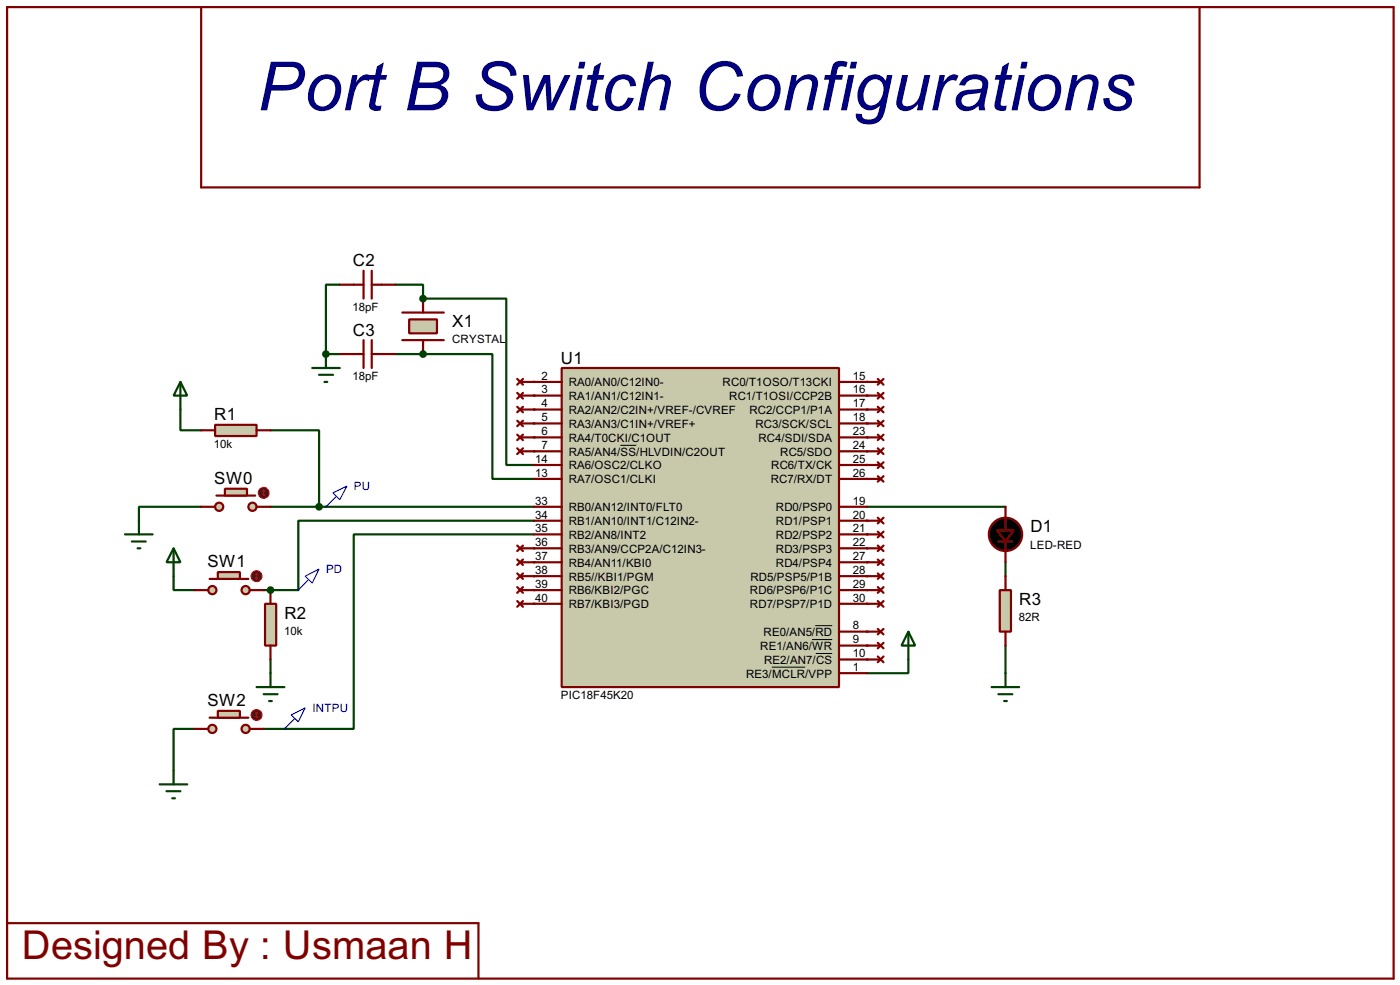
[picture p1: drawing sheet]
<svg xmlns="http://www.w3.org/2000/svg" width="256mm" height="180mm" viewBox="0 0 256 180" stroke-linecap="round" stroke-linejoin="round" font-family="sans-serif">
<path d="M33.1 75v3.8h3.8M49.6 78.8h8.9v14h-8.9M36.9 92.8h-11.4v2.5M49.6 120.7v2.5" fill="none" stroke="#004000" stroke-width=".4"/>
<circle cx="49.6" cy="108" r=".2" fill="#004000"/>
<path d="M58.5 92.8h1.2M31.8 105.5v2.5h3.8M48.3 108h6.4M184.2 102.9v2.6M184.2 118.2v5" fill="none" stroke="#004000" stroke-width=".4"/>
<circle cx="77.5" cy="64.8" r=".2" fill="#004000"/>
<path d="M72.4 64.8h5.1" fill="none" stroke="#004000" stroke-width=".4"/>
<circle cx="77.5" cy="54.7" r=".2" fill="#004000"/>
<path d="M72.4 52.1h5.1v2.6" fill="none" stroke="#004000" stroke-width=".4"/>
<g fill="#004000">
<circle cx="97.8" cy="80.1" r=".2"/>
<circle cx="97.8" cy="82.6" r=".2"/>
</g>
<path d="M77.5 54.7h15.3v30.4h5M77.5 64.8h12.7v22.9h7.6M59.7 92.8h38.1M97.8 95.3h-43.1v12.7" fill="none" stroke="#004000" stroke-width=".4"/>
<g fill="#004000">
<circle cx="97.8" cy="100.4" r=".2"/>
<circle cx="97.8" cy="102.9" r=".2"/>
<circle cx="97.8" cy="105.5" r=".2"/>
<circle cx="97.8" cy="108" r=".2"/>
<circle cx="97.8" cy="110.5" r=".2"/>
<circle cx="158.8" cy="69.9" r=".2"/>
<circle cx="158.8" cy="77.5" r=".2"/>
<circle cx="158.8" cy="80.1" r=".2"/>
<circle cx="158.8" cy="82.6" r=".2"/>
<circle cx="158.8" cy="85.1" r=".2"/>
<circle cx="158.8" cy="87.7" r=".2"/>
</g>
<path d="M158.8 92.8h25.4" fill="none" stroke="#004000" stroke-width=".4"/>
<g fill="#004000">
<circle cx="158.8" cy="95.3" r=".2"/>
<circle cx="158.8" cy="97.8" r=".2"/>
<circle cx="158.8" cy="100.4" r=".2"/>
<circle cx="158.8" cy="102.9" r=".2"/>
<circle cx="158.8" cy="105.5" r=".2"/>
<circle cx="158.8" cy="108" r=".2"/>
<circle cx="158.8" cy="110.5" r=".2"/>
<circle cx="158.8" cy="115.6" r=".2"/>
<circle cx="158.8" cy="118.2" r=".2"/>
<circle cx="158.8" cy="120.7" r=".2"/>
</g>
<path d="M166.4 120.7v2.5h-7.6" fill="none" stroke="#004000" stroke-width=".4"/>
<g fill="#004000">
<circle cx="158.8" cy="72.4" r=".2"/>
<circle cx="158.8" cy="75" r=".2"/>
<circle cx="97.8" cy="69.9" r=".2"/>
<circle cx="97.8" cy="72.4" r=".2"/>
<circle cx="97.8" cy="75" r=".2"/>
<circle cx="97.8" cy="77.5" r=".2"/>
</g>
<path d="M62.3 52.1h-2.6v12.7M97.8 97.8h-33v35.6h-16.5M35.6 133.4h-3.8v7.6" fill="none" stroke="#004000" stroke-width=".4"/>
<circle cx="59.7" cy="64.8" r=".2" fill="#004000"/>
<path d="M59.7 64.8h2.6M166.4 115.6l1.3 2.6h-2.5zM166.4 115.6v5.1" fill="none" stroke="#004000" stroke-width=".4"/>
<path d="M1.3 1.3h254v177.8h-254zM36.9 1.3v33h182.9v-33M1.3 169h86.4v10.1" fill="none" stroke="#800000" stroke-width=".4"/>
<g fill="#c8c8aa" stroke="#800000" stroke-width=".4">
<circle cx="46.2" cy="92.8" r=".75"/>
<circle cx="40.1" cy="92.8" r=".75"/>
</g>
<path d="M39.7 90.7h7.1" fill="none" stroke="#800000" stroke-width=".4"/>
<path d="M41.2 89.5h4.1v1.2h-4.1z" fill="#c8c8aa" stroke="#800000" stroke-width=".4"/>
<path d="M36.9 92.8h2.5M47 92.8h2.6" fill="none" stroke="#800000" stroke-width=".4"/>
<circle cx="48.3" cy="90.2" r="1" fill="#400000" stroke="#f00" stroke-width=".2"/>
<path d="M48.1 90.5l.2 .2M48.3 89.7v1M48.3 89.7l-.2 .3M48.3 89.7l.3 .3M48.6 90.5l-.3 .2" fill="none" stroke="#f00" stroke-width=".2"/>
<path d="M39.4 77.8h7.6v2h-7.6z" fill="#c8c8aa" stroke="#800000" stroke-width=".4"/>
<path d="M36.9 78.8h2.5M47 78.8h2.6" fill="none" stroke="#800000" stroke-width=".4"/>
<circle cx="58.4" cy="92.8" r=".5" fill="#004000" stroke="#004000" stroke-width=".4"/>
<path d="M33.1 69.9l1.2 2.5h-2.5zM33.1 69.9v5.1M22.9 97.8h5.1M24.2 99.1h2.5M25.5 95.3v2.5M25.2 100.4h.5" fill="none" stroke="#004000" stroke-width=".4"/>
<path d="M48.6 110.5h2v7.7h-2z" fill="#c8c8aa" stroke="#800000" stroke-width=".4"/>
<path d="M49.6 108v2.5M49.6 118.2v2.5" fill="none" stroke="#800000" stroke-width=".4"/>
<path d="M47 125.8h5.1M48.3 127.1h2.6M49.3 128.3h.5M49.6 123.2v2.6" fill="none" stroke="#004000" stroke-width=".4"/>
<g fill="#c8c8aa" stroke="#800000" stroke-width=".4">
<circle cx="45" cy="108" r=".75"/>
<circle cx="38.9" cy="108" r=".75"/>
</g>
<path d="M38.4 106h7.1" fill="none" stroke="#800000" stroke-width=".4"/>
<path d="M39.9 104.7h4.1v1.3h-4.1z" fill="#c8c8aa" stroke="#800000" stroke-width=".4"/>
<path d="M35.6 108h2.6M45.8 108h2.5" fill="none" stroke="#800000" stroke-width=".4"/>
<circle cx="47" cy="105.5" r="1" fill="#400000" stroke="#f00" stroke-width=".2"/>
<path d="M46.8 105.7l.2 .3M47 105v1M47 105l-.2 .2M47 105l.3 .2M47.3 105.7l-.3 .3" fill="none" stroke="#f00" stroke-width=".2"/>
<circle cx="49.5" cy="108" r=".5" fill="#004000" stroke="#004000" stroke-width=".4"/>
<path d="M31.8 100.4l1.3 2.5h-2.6zM31.8 100.4v5.1" fill="none" stroke="#004000" stroke-width=".4"/>
<path d="M61 90.2l2.6-1.2-1.3 2.5zM61.5 91l-1.8 1.8M55.9 105.5l2.6-1.3-1.3 2.5zM56.4 106.2l-1.7 1.8" fill="none" stroke="#0000c0" stroke-width=".2"/>
<g fill="#000" stroke="#800000" stroke-width=".4">
<path d="M182.7 97.1h3l-1.5 2z"/>
<circle cx="184.2" cy="97.8" r="3.1"/>
</g>
<path d="M182.9 99.1h2.6M184.2 92.8v4.3M184.2 99.1v3.8" fill="none" stroke="#800000" stroke-width=".4"/>
<path d="M183.2 108h2v7.6h-2z" fill="#c8c8aa" stroke="#800000" stroke-width=".4"/>
<path d="M73.7 57.2h7.6M73.7 62.3h7.6M184.2 105.5v2.5M184.2 115.6v2.6" fill="none" stroke="#800000" stroke-width=".4"/>
<path d="M181.7 125.8h5M182.9 127.1h2.6M184 128.3h.5M184.2 123.2v2.6" fill="none" stroke="#004000" stroke-width=".4"/>
<path d="M75 58.5h5.1v2.5h-5.1z" fill="#c8c8aa" stroke="#800000" stroke-width=".4"/>
<g fill="none" stroke="#800000" stroke-width=".4">
<path d="M62.3 52.1h4.3M66.6 49.6v5.1M68.1 49.6v5.1M68.1 52.1h4.3M77.5 54.7v2.5M62.3 64.8h4.3M66.6 62.3v5.1M68.1 62.3v5.1M68.1 64.8h4.3M77.5 62.3v2.5M94.8 69.4l1 1M94.8 71.9l1 1.1"/>
<path d="M94.8 74.5l1 1M94.8 77l1 1M94.8 79.6l1 1M95.3 69.9h2.5M95.3 72.4h2.5M95.3 75h2.5M95.3 77.5h2.5M95.8 69.4l-1 1M95.8 71.9l-1 1.1M95.8 74.5l-1 1M95.8 77l-1 1M95.8 79.6l-1 1"/>
<path d="M158.8 69.9h2.5M158.8 72.4h2.5M158.8 75h2.5M158.8 77.5h2.5M160.8 69.4l1.1 1M160.8 71.9l1.1 1.1M160.8 74.5l1.1 1M160.8 77l1.1 1M160.8 79.6l1.1 1M161.9 69.4l-1.1 1M161.9 71.9l-1.1 1.1M161.9 74.5l-1.1 1"/>
<path d="M161.9 77l-1.1 1M161.9 79.6l-1.1 1M94.8 82.1l1 1M94.8 99.9l1 1M95.3 80.1h2.5M95.3 82.6h2.5M95.8 82.1l-1 1M95.8 99.9l-1 1M158.8 80.1h2.5M158.8 82.6h2.5M158.8 85.1h2.5M158.8 87.7h2.5"/>
<path d="M158.8 95.3h2.5M158.8 97.8h2.5M160.8 82.1l1.1 1M160.8 84.6l1.1 1.1M160.8 87.2l1.1 1M160.8 94.8l1.1 1M160.8 97.3l1.1 1.1M160.8 99.9l1.1 1M161.9 82.1l-1.1 1M161.9 84.6l-1.1 1.1M161.9 87.2l-1.1 1M161.9 94.8l-1.1 1"/>
<path d="M161.9 97.3l-1.1 1.1M161.9 99.9l-1.1 1M94.8 102.4l1 1M94.8 107.5l1 1M94.8 110l1 1.1M94.8 105l1 1M95.3 100.4h2.5M95.3 102.9h2.5M95.3 108h2.5M95.3 110.5h2.5M95.3 105.5h2.5M95.8 102.4l-1 1"/>
<path d="M95.8 107.5l-1 1M95.8 110l-1 1.1M95.8 105l-1 1M158.8 100.4h2.5M158.8 102.9h2.5M158.8 108h2.5M158.8 110.5h2.5M158.8 105.5h2.5M158.8 115.6h2.5M158.8 118.2h2.5M160.8 102.4l1.1 1M160.8 107.5l1.1 1"/>
<path d="M160.8 105l1.1 1M160.8 110l1.1 1.1M160.8 115.1l1.1 1M160.8 117.7l1.1 1M161.9 102.4l-1.1 1M161.9 107.5l-1.1 1M161.9 105l-1.1 1M161.9 110l-1.1 1.1M161.9 115.1l-1.1 1M161.9 117.7l-1.1 1M158.8 120.7h2.5M160.8 120.2l1.1 1"/>
<path d="M161.9 120.2l-1.1 1"/>
</g>
<g fill="#004000" stroke="#004000" stroke-width=".4">
<circle cx="77.5" cy="64.8" r=".5"/>
<circle cx="77.5" cy="54.7" r=".5"/>
</g>
<path d="M57.2 67.4h5.1M58.5 68.6h2.5M59.5 69.9h.5M59.7 64.8v2.6" fill="none" stroke="#004000" stroke-width=".4"/>
<path d="M102.9 67.4h50.8v58.4h-50.8z" fill="#c8c8aa" stroke="#800000" stroke-width=".4"/>
<g fill="none" stroke="#800000" stroke-width=".4">
<path d="M97.8 69.9h5.1M97.8 77.5h5.1M97.8 72.4h5.1M97.8 75h5.1M153.7 69.9h5.1M153.7 77.5h5.1M153.7 72.4h5.1M153.7 75h5.1M97.8 80.1h5.1M97.8 82.6h5.1M97.8 85.1h5.1M97.8 87.7h5.1"/>
<path d="M97.8 92.8h5.1M97.8 95.3h5.1M97.8 97.8h5.1M153.7 80.1h5.1M153.7 82.6h5.1M153.7 85.1h5.1M153.7 87.7h5.1M153.7 92.8h5.1M153.7 95.3h5.1M153.7 97.8h5.1M97.8 100.4h5.1M97.8 102.9h5.1"/>
<path d="M97.8 105.5h5.1M97.8 108h5.1M97.8 110.5h5.1M153.7 100.4h5.1M153.7 102.9h5.1M153.7 105.5h5.1M153.7 108h5.1M153.7 110.5h5.1M153.7 115.6h5.1M153.7 118.2h5.1M153.7 120.7h5.1M153.7 123.2h5.1"/>
</g>
<path d="M113.7 81.5h2.9M148.8 117.1h3.7M149.4 114.5h3.1M149.5 119.6h3M141.4 122.1h6.1" fill="none" stroke="#000" stroke-width=".18"/>
<g fill="#c8c8aa" stroke="#800000" stroke-width=".4">
<circle cx="45" cy="133.4" r=".75"/>
<circle cx="38.9" cy="133.4" r=".75"/>
</g>
<path d="M38.4 131.4h7.1" fill="none" stroke="#800000" stroke-width=".4"/>
<path d="M39.9 130.1h4.1v1.3h-4.1z" fill="#c8c8aa" stroke="#800000" stroke-width=".4"/>
<path d="M35.6 133.4h2.6M45.8 133.4h2.5" fill="none" stroke="#800000" stroke-width=".4"/>
<circle cx="47" cy="130.9" r="1" fill="#400000" stroke="#f00" stroke-width=".2"/>
<path d="M46.8 131.1l.2 .3M47 130.4v1M47 130.4l-.2 .2M47 130.4l.3 .2M47.3 131.1l-.3 .3" fill="none" stroke="#f00" stroke-width=".2"/>
<path d="M29.3 143.6h5M30.5 144.8h2.6M31.6 146.1h.5M31.8 141v2.6" fill="none" stroke="#004000" stroke-width=".4"/>
<path d="M53.4 130.9l2.5-1.3-1.2 2.5zM53.9 131.6l-1.8 1.8" fill="none" stroke="#0000c0" stroke-width=".2"/>
<circle cx="59.7" cy="64.8" r=".5" fill="#004000" stroke="#004000" stroke-width=".4"/>
<text font-size="13.9" fill="#000080" x="47.2" y="20.2">Port B Switch Configurations</text>
<text font-size="8.2" fill="#800000" x="4" y="175.6">Designed By : Usmaan H</text>
<g font-size="3.5">
<text x="64.7" y="48.7">C2</text>
<text x="82.9" y="59.9">X1</text>
<text x="64.7" y="61.4">C3</text>
<text x="102.8" y="66.6">U1</text>
<text x="39.3" y="76.9">R1</text>
<text x="39.3" y="88.7">SW0</text>
<text x="188.8" y="97.5">D1</text>
<text x="38" y="103.9">SW1</text>
<text x="52.1" y="113.2">R2</text>
<text x="186.7" y="110.7">R3</text>
<text x="38" y="129.3">SW2</text>
</g>
<g font-size="2.4">
<text x="64.6" y="56.8">18pF</text>
<text x="82.8" y="62.8">CRYSTAL</text>
<text x="64.6" y="69.5">18pF</text>
<text x="99.2" y="69.5">2</text>
<text x="99.2" y="72">3</text>
<text x="104.2" y="70.7">RA0/AN0/C12IN0-</text>
<text x="132.4" y="70.7">RC0/T1OSO/T13CKI</text>
<text x="156.3" y="69.5">15</text>
<text x="156.3" y="72">16</text>
<text x="99.2" y="74.6">4</text>
<text x="99.2" y="77.1">5</text>
<text x="104.2" y="73.2">RA1/AN1/C12IN1-</text>
<text x="104.2" y="75.8">RA2/AN2/C2IN+/VREF-/CVREF</text>
<text x="133.6" y="73.2">RC1/T1OSI/CCP2B</text>
<text x="137.3" y="75.8">RC2/CCP1/P1A</text>
<text x="156.3" y="77.1">18</text>
<text x="156.3" y="74.6">17</text>
<text x="39.2" y="82">10k</text>
<text x="99.2" y="79.7">6</text>
<text x="99.2" y="82.2">7</text>
<text x="104.2" y="80.8">RA4/T0CKI/C1OUT</text>
<text x="104.2" y="83.4">RA5/AN4/SS/HLVDIN/C2OUT</text>
<text x="104.2" y="78.3">RA3/AN3/C1IN+/VREF+</text>
<text x="138.4" y="78.3">RC3/SCK/SCL</text>
<text x="138.9" y="80.8">RC4/SDI/SDA</text>
<text x="142.9" y="83.4">RC5/SDO</text>
<text x="156.3" y="79.7">23</text>
<text x="156.3" y="82.2">24</text>
<text x="98.1" y="84.7">14</text>
<text x="98.1" y="87.3">13</text>
<text x="104.2" y="85.9">RA6/OSC2/CLKO</text>
<text x="104.2" y="88.5">RA7/OSC1/CLKI</text>
<text x="141.2" y="88.5">RC7/RX/DT</text>
<text x="141.3" y="85.9">RC6/TX/CK</text>
<text x="156.3" y="84.7">25</text>
<text x="156.3" y="87.3">26</text>
<text x="98.1" y="92.4">33</text>
<text x="98.1" y="94.9">34</text>
<text x="104.2" y="93.6">RB0/AN12/INT0/FLT0</text>
<text x="142.1" y="93.6">RD0/PSP0</text>
<text x="156.3" y="92.4">19</text>
<text x="156.3" y="94.9">20</text>
<text x="98.1" y="97.4">35</text>
<text x="98.1" y="100">36</text>
<text x="104.2" y="96.1">RB1/AN10/INT1/C12IN2-</text>
<text x="104.2" y="98.6">RB2/AN8/INT2</text>
<text x="104.2" y="101.2">RB3/AN9/CCP2A/C12IN3-</text>
<text x="142.1" y="96.1">RD1/PSP1</text>
<text x="142.1" y="98.6">RD2/PSP2</text>
<text x="142.1" y="101.2">RD3/PSP3</text>
<text x="156.3" y="97.4">21</text>
<text x="156.3" y="100">22</text>
<text x="188.7" y="100.4">LED-RED</text>
<text x="98.1" y="102.5">37</text>
<text x="98.1" y="105.1">38</text>
<text x="98.1" y="107.6">39</text>
<text x="104.2" y="103.7">RB4/AN11/KBI0</text>
<text x="104.2" y="106.3">RB5//KBI1/PGM</text>
<text x="137.5" y="106.3">RD5/PSP5/P1B</text>
<text x="142.1" y="103.7">RD4/PSP4</text>
<text x="156.3" y="102.5">27</text>
<text x="156.3" y="105.1">28</text>
<text x="156.3" y="107.6">29</text>
<text x="98.1" y="110.1">40</text>
<text x="104.2" y="108.8">RB6/KBI2/PGC</text>
<text x="104.2" y="111.3">RB7/KBI3/PGD</text>
<text x="137.4" y="108.8">RD6/PSP6/P1C</text>
<text x="137.4" y="111.3">RD7/PSP7/P1D</text>
<text x="156.3" y="110.1">30</text>
<text x="186.7" y="113.6">82R</text>
<text x="52.1" y="116.2">10k</text>
<text x="139.3" y="119">RE1/AN6/WR</text>
<text x="139.9" y="116.4">RE0/AN5/RD</text>
<text x="156.3" y="115.2">8</text>
<text x="156.3" y="117.8">9</text>
<text x="136.7" y="124">RE3/MCLR/VPP</text>
<text x="140" y="121.5">RE2/AN7/CS</text>
<text x="156.3" y="120.3">10</text>
<text x="156.3" y="122.8">1</text>
<text x="102.7" y="128">PIC18F45K20</text>
</g>
<g font-size="2.4" fill="#0000c0">
<text x="64.8" y="89.8">PU</text>
<text x="59.7" y="105">PD</text>
<text x="57.2" y="130.4">INTPU</text>
</g>
</svg>
